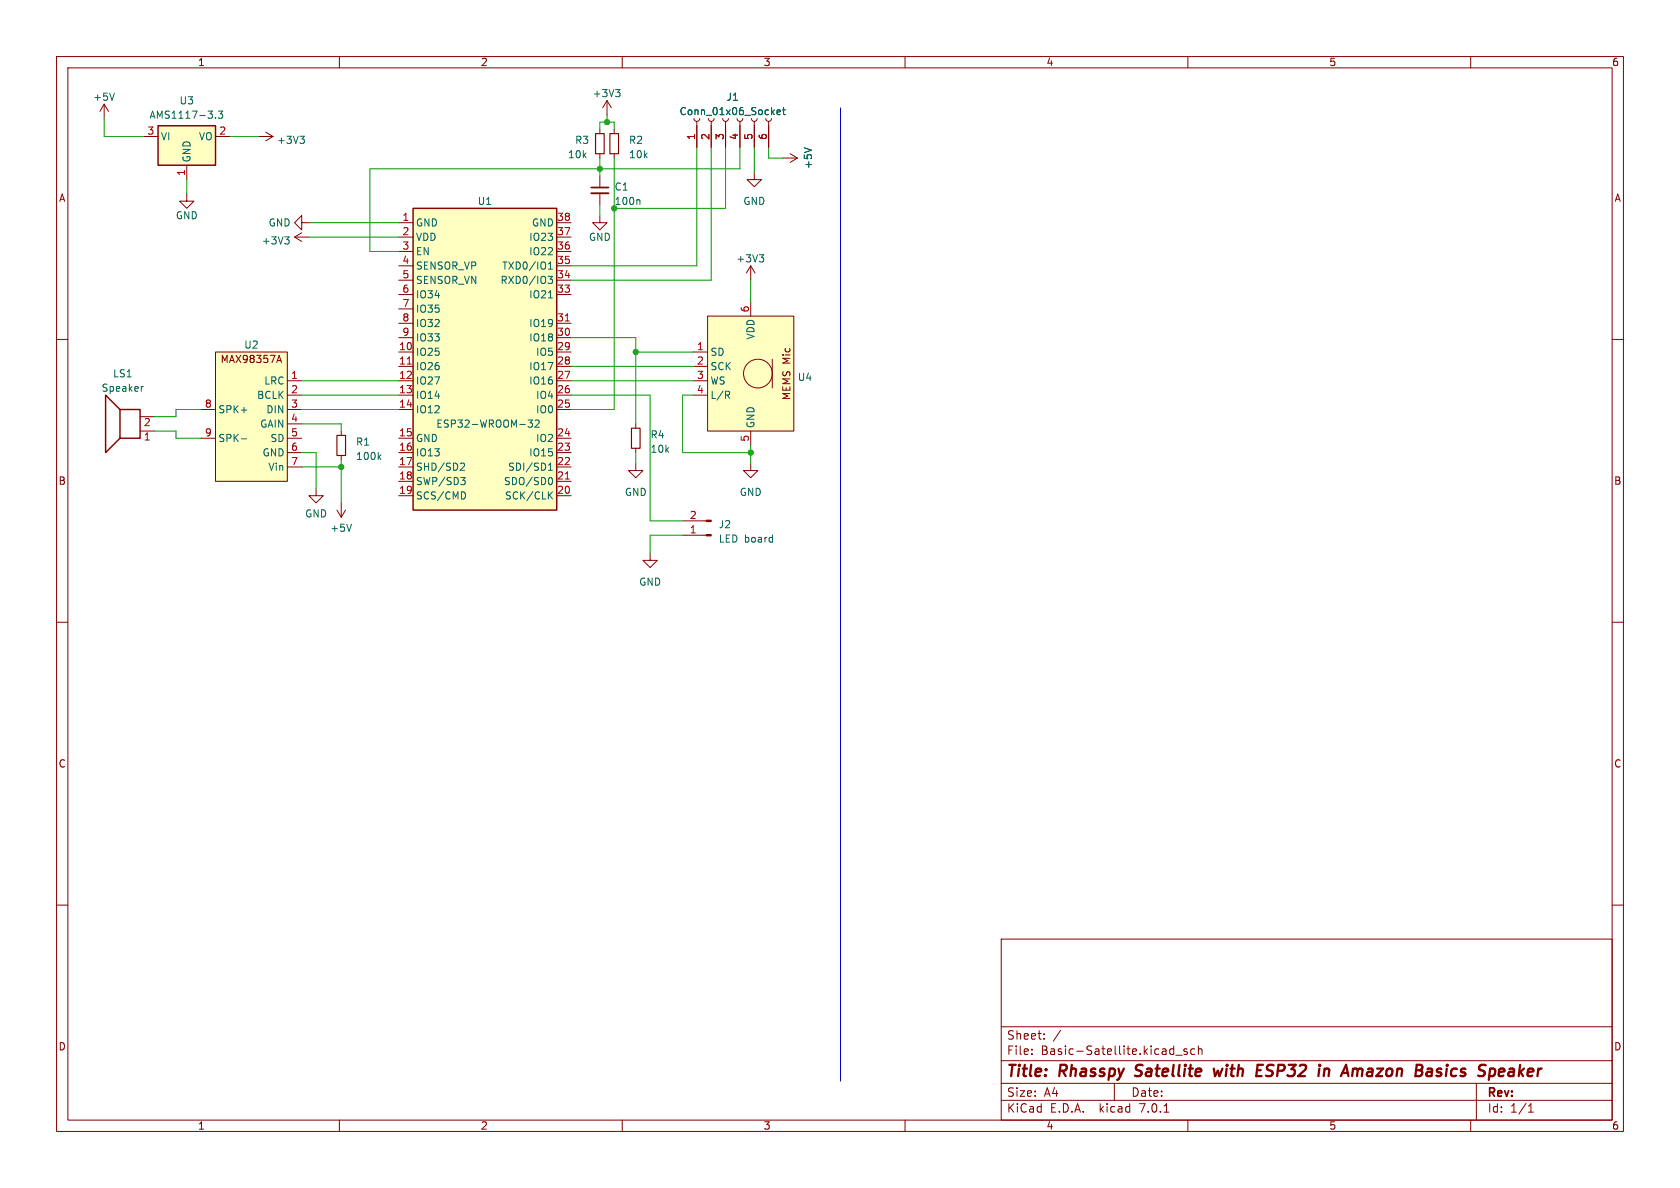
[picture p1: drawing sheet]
<svg xmlns="http://www.w3.org/2000/svg" width="297mm" height="210mm" viewBox="0 0 297 210" stroke-linecap="round" stroke-linejoin="round" font-family="sans-serif">
<g fill="none" stroke="#840000" stroke-width=".18">
<path d="M10 10h277v190h-277zM12 12h273v186h-273zM18.4 18.4l-.7 1.3M18.4 18.4v2.6M18.4 18.4l.8 1.3M60 10v2M107.3 17.8l-.7 1.3M107.3 17.8v2.5M107.3 17.8l.8 1.3M110 10v2M160 10v2M210 10v2"/>
<path d="M260 10v2M25.4 24.1h2.5M33 34.3v1.3h1.3l-1.3 1.2-1.3-1.2h1.3M33 29.2v2.6M38.1 24.1h2.5M45.7 24.1h2.6M47 23.4l1.3 .7M48.3 24.1l-1.3 .8M53.3 39.4v-1.3l-1.2 1.3 1.2 1.2v-1.2h1.3M70.5 39.4h2.5M98.4 39.4h2.6M106 38.1v1.3h1.3l-1.3 1.2-1.2-1.2h1.2"/>
<path d="M106 22.9v.7M106 27.2v.7M106 31.1v2M106 34.2v2M108.6 22.9v.7M108.6 27.2v.7M122.7 21l.1 .3 .4 .2 .3-.2 .2-.3M123.2 21.5v4.5M125.2 21l.2 .3 .3 .2 .4-.2 .1-.3M125.7 21.5v4.5M127.8 21l.1 .3 .4 .2 .3-.2 .2-.3M128.3 21.5v4.5"/>
<path d="M130.3 21l.1 .3 .4 .2 .4-.2 .1-.3M130.8 21.5v4.5M132.8 21l.2 .3 .3 .2 .4-.2 .2-.3M133.3 30.5v1.3h1.3l-1.3 1.2-1.2-1.2h1.2M133.3 21.5v4.5M135.4 21l.1 .3 .4 .2 .3-.2 .2-.3M135.9 21.5v4.5M138.4 27.9h2.6M139.7 27.2l1.3 .7M141 27.9l-1.3 .8M10 60h2M52.1 41.9l1.2 .8"/>
<path d="M52.1 41.9h2.5M53.3 41.1l-1.2 .8M70.5 41.9h2.5M70.5 44.5h2.5M70.5 59.7h2.5M70.5 57.2h2.5M70.5 52.1h2.5M70.5 49.5h2.5M70.5 47h2.5M70.5 54.6h2.5M98.4 41.9h2.6M98.4 44.5h2.6"/>
<path d="M98.4 59.7h2.6M98.4 57.2h2.6M98.4 52.1h2.6M98.4 49.5h2.6M98.4 47h2.6M125.1 55.9h15.2v20.3h-15.2zM132.7 47l-.7 1.3M132.7 47v2.5M132.7 53.3v2.6M132.7 47l.8 1.3M285 60h2M24.8 76.2h2.5"/>
<path d="M24.8 73.7h2.5M35.6 72.4h2.5M35.6 77.5h2.5M38.1 62.2h12.7v22.9h-12.7zM49 63.7h.7M49.3 62.8l.5 1.3M50.8 67.3h2.5M50.8 69.9h2.5M50.8 72.4h2.5M50.8 74.9h2.5M50.8 77.5h2.5M60.3 76.2v.8"/>
<path d="M70.5 67.3h2.5M70.5 69.9h2.5M70.5 72.4h2.5M70.5 77.5h2.5M70.5 62.2h2.5M70.5 64.8h2.5M98.4 67.3h2.6M98.4 69.9h2.6M98.4 72.4h2.6M98.4 77.5h2.6M98.4 62.2h2.6M98.4 64.8h2.6"/>
<path d="M112.4 74.9v.8M112.4 79.2v.8M122.6 67.3h2.5M122.6 69.9h2.5M122.6 62.2h2.5M122.6 64.8h2.5M132.7 76.2v2.5M136.5 63.5v5.1M50.8 80h2.5M50.8 82.6h2.5M55.9 86.4v1.2h1.2l-1.2 1.3-1.3-1.3h1.3M59.6 90.2l.7 1.2"/>
<path d="M60.3 80.5v.8M60.3 88.9v2.5M61.1 90.2l-.8 1.2M70.5 80h2.5M70.5 82.6h2.5M70.5 85.1h2.5M70.5 87.6h2.5M98.4 80h2.6M98.4 82.6h2.6M98.4 85.1h2.6M98.4 87.6h2.6M112.4 81.9v1.3h1.3l-1.3 1.3-1.3-1.3h1.3"/>
<path d="M114.9 97.8v1.3h1.3l-1.3 1.2-1.2-1.2h1.2M120.6 92.1h4.3M120.6 94.6h4.3M132.7 81.9v1.3h1.3l-1.3 1.3-1.3-1.3h1.3M10 110h2M285 110h2M10 160h2M285 160h2M177 166h108v32h-108zM60 198v2M110 198v2M160 198v2"/>
<path d="M177 194.5h108M177 191.5h108M177 187.5h108M177 181.5h108M182.4 186.3v.1M182.4 185.5v.1M184.6 183.6v.1M184.6 182.8v.1M197 191.5v3M205.8 196.6h.8M207.9 186.5h1.1M209.9 185.5l-.4-.1-.2 .2 .1 .2 .5 .2v.3h-.6"/>
<path d="M210 198v2M211.2 185.5l-.4-.1-.3 .3v.4l.1 .2h.6M211.9 185.5l.2-.1 .3 .1 .1 .9M211.9 184.9v1.5M260 198v2M261 191.5v6.5M270.2 196.6h.9M270.2 195.5l.4-.4v1.5"/>
<circle cx="134" cy="66" r="2.54"/>
</g>
<g fill="none" stroke="#840000" stroke-width=".4">
<path d="M200.6 190.1l.3 .1M214.6 188.9l.2 1.3 .5-.9 .3 .9M222.1 190.2h.9M222.2 189.2h.7M222.3 188.2h1M234.2 188.9l-.2 1.3M234.9 189a.57 .57 0 0 0-.7 .1M239.2 188.9l-.2 1.3M239.8 188.9l-.6 .2M252.2 190.1l.2 .1 .7-.1M252.4 189l.2-.1 .5 .1v1.2M253.2 189.4l-.9 .2"/>
<path d="M263.6 188.9h.4l.3 .4v.6l-.5 .3M265 189.2v.9"/>
</g>
<path d="M27.9 22.2h10.2v7h-10.2zM73 36.8h25.4v53.4h-25.4zM21.2 72.4h3.6v5.1h-3.6zM21.2 72.4l-2.5-2.5v10.1l2.5-2.5" fill="none" stroke="#840000" stroke-width=".25"/>
<g fill="none" stroke="#006464" stroke-width=".18">
<path d="M20.2 16.5l-.4 1.2M38.6 19.6h.8l-.5 .5 .4 .1v.6l-.2 .1-.5-.1M108.8 15.8h.8l-.4 .5M109.4 16.3l.2 .3v.3l-.2 .2M137.4 19.8l.6-.1-.1-.2-.3-.1-.2 .2v.6h.5M138.3 19.4h.5M138.5 19v1.1l.3 .2M38.1 20.8v.1M53 24.1h.8l-.4 .5M53.6 24.6l.2 .2v.3l-.2 .3M113 35.3l.1 .2v.7M142.2 26.1l1.3 .4"/>
<path d="M50.3 41.9h.8l-.4 .4M50.9 42.3l.2 .3v.3l-.2 .2M96.9 48.8h.8l-.4 .5 .3 .2v.5l-.2 .1h-.5M96.9 46.7l.4-.4v1.3M96.9 52.7h.8M96.9 47.6h.8M134.2 45h.8l-.4 .5M134.8 45.5l.2 .3v.3l-.2 .2M25.3 68.3l-.2 .1M42.7 77.6h.9M93.3 74.2h.8l-.4 .5 .4 .2v.5l-.2 .1h-.5M94.6 74.4l.5-.2 .2 .4-.7 .9h.7"/>
<path d="M128.6 69.8l.4 .6M128.9 69.2l.1 .2-.1 .4M62.1 92.7l-.4 1.2M67 80.7l.4 .5M67.4 80.4l-.5 .5M81.5 84.4h.7l-.4 .5M81.6 81.9h.4l.1 .3-.8 .9h.8M82 84.9l.2 .2v.3l-.2 .3M82.2 87.1l.1 .4-.1 .5M96.9 83.1h.8M96.9 82.2l.4-.3v1.2M97.1 87.5l.6 .7"/>
<path d="M97.3 84.4a.68 .68 0 0 1 .4 .6 .68 .68 0 0 1-.4 .7M97.7 86.9l-.8 .8"/>
</g>
<g fill="#ffffc2" stroke="#ffffc2" stroke-width=".18">
<path d="M38.1 62.2h12.7v22.9h-12.7z"/>
<path d="M27.9 22.2h10.2v7h-10.2z"/>
<path d="M125.1 55.9h15.2v20.3h-15.2z"/>
<path d="M73 36.8h25.4v53.4h-25.4z"/>
</g>
<path d="M105.3 23.6h1.5v3.6h-1.5zM107.8 23.6h1.5v3.6h-1.5zM59.6 77h1.5v3.5h-1.5zM111.6 75.7h1.6v3.5h-1.6z" fill="none" stroke="#840000" stroke-width=".2"/>
<path d="M104.5 34.2h3.1" fill="none" stroke="#840000" stroke-width=".33"/>
<path d="M104.5 33.1h3.1" fill="none" stroke="#840000" stroke-width=".3"/>
<g fill="#840000" stroke="#840000" stroke-width=".18">
<path d="M124.9 91.9h.8v.3h-.8z"/>
<path d="M124.9 94.5h.8v.2h-.8z"/>
</g>
<path d="M99.9 56.7h.8M72 64.4h.7M99.9 84.7h.8" fill="none" stroke="#a90000" stroke-width=".18"/>
<path d="M148.6 19.1v172" fill="none" stroke="#0000c2" stroke-width=".18"/>
<g fill="none" stroke="#009600" stroke-width=".18">
<path d="M18.4 21v3.1h7M33 31.8v2.5M40.6 24.1h5.1M54.6 39.4h15.9M106 22.9v-1.3h2.6v1.3M106 27.9v3.2M106 36.2v1.9M107.3 20.3v1.3M108.6 27.9v44.5h-7.6M123.2 26v21h-22.2M125.7 26v23.5h-24.7M128.3 26v10.8h-19.7"/>
<path d="M130.8 26v3.8h-65.4v14.7h5.1M133.3 26v4.5M135.9 26v1.9h2.5M54.6 41.9h15.9M101 59.7h11.4v15.2M132.7 49.5v3.8M27.3 76.2h3.8v1.3h4.5M35.6 72.4h-4.5v1.3h-3.8M53.3 74.9h7v1.3M53.3 67.3h17.2M53.3 69.9h17.2M53.3 72.4h17.2"/>
<path d="M101 64.8h21.6M101 67.3h21.6M101 69.9h13.9v22.2h5.7M112.4 62.2h10.2M122.6 69.9h-2v10.1h12.1M132.7 78.7v3.2M53.3 82.6h7M53.3 80h2.6v6.4M60.3 81.3v7.6M112.4 80v1.9M120.6 94.6h-5.7v3.2"/>
</g>
<g fill="#009600" stroke="#009600" stroke-width=".18">
<circle cx="112.4" cy="62.2" r=".46"/>
<circle cx="132.7" cy="80" r=".46"/>
<circle cx="60.3" cy="82.6" r=".46"/>
<circle cx="108.6" cy="36.8" r=".46"/>
<circle cx="106" cy="29.8" r=".46"/>
<circle cx="107.3" cy="21.6" r=".46"/>
</g>
<g font-size="2.8" fill="#840000">
<text x="178" y="190.8">Title:</text>
<text x="187.4" y="190.8">Rhasspy</text>
<text x="201.5" y="190.8">Satellite</text>
<text x="215.9" y="190.8">with</text>
<text x="224" y="190.8">ESP32</text>
<text x="235.6" y="190.8">in</text>
<text x="240.5" y="190.8">Amazon</text>
<text x="254" y="190.8">Basics</text>
<text x="265.7" y="190.8">Speaker</text>
</g>
<g font-size="2.1" fill="#840000">
<text x="178" y="183.9">Sheet:</text>
<text x="186.2" y="183.9">/</text>
<text x="178" y="186.6">File:</text>
<text x="184" y="186.6">Basic-Satellite.kicad_sch</text>
<text x="178" y="196.8">KiCad</text>
<text x="178" y="194">Size:</text>
<text x="184.6" y="194">A4</text>
<text x="185.7" y="196.8">E.D.A.</text>
<text x="194.4" y="196.8">kicad</text>
<text x="200" y="194">Date:</text>
<text x="201.5" y="196.8">7.0.1</text>
<text x="263" y="194.2">Rev:</text>
<text x="263" y="196.8">Id:</text>
<text x="267" y="196.8">1/1</text>
</g>
<g font-size="1.8" fill="#840000">
<text x="35" y="11.8">1</text>
<text x="85" y="11.8">2</text>
<text x="135" y="11.8">3</text>
<text x="185" y="11.8">4</text>
<text x="235" y="11.8">5</text>
<text x="285" y="11.8">6</text>
<text x="10.4" y="35.8">A</text>
<text x="285.4" y="35.8">A</text>
<text x="38.9" y="64.3">MAX98357A</text>
<text x="139.9" y="70.8" transform="rotate(-90 139.9 70.8)">MEMS Mic</text>
<text x="10.3" y="85.8">B</text>
<text x="285.3" y="85.8">B</text>
<text x="10.3" y="135.8">C</text>
<text x="285.3" y="135.8">C</text>
<text x="10.3" y="185.8">D</text>
<text x="285.3" y="185.8">D</text>
<text x="35" y="199.8">1</text>
<text x="85" y="199.8">2</text>
<text x="135" y="199.8">3</text>
<text x="185" y="199.8">4</text>
<text x="235" y="199.8">5</text>
<text x="285" y="199.8">6</text>
</g>
<g font-size="1.8" fill="#006464">
<text x="16.4" y="18">+5V</text>
<text x="104.7" y="17.3">+3V3</text>
<text x="128.4" y="18">J1</text>
<text x="26.4" y="21.1">AMS1117-3.3</text>
<text x="31.7" y="18.6">U3</text>
<text x="120.1" y="20.5">Conn_01x06_Socket</text>
<text x="28.4" y="25">VI</text>
<text x="33.8" y="28.7" transform="rotate(-90 33.8 28.7)">GND</text>
<text x="35" y="25">VO</text>
<text x="48.9" y="25.6">+3V3</text>
<text x="100.3" y="28.1">10k</text>
<text x="101.6" y="25.6">R3</text>
<text x="111.1" y="25.6">R2</text>
<text x="111.1" y="28.1">10k</text>
<text x="143.7" y="29.9" transform="rotate(-90 143.7 29.9)">+5V</text>
<text x="108.6" y="33.9">C1</text>
<text x="31" y="38.9">GND</text>
<text x="47.4" y="40.2">GND</text>
<text x="73.5" y="40.2">GND</text>
<text x="84.4" y="36.4">U1</text>
<text x="93.9" y="40.2">GND</text>
<text x="108.6" y="36.4">100n</text>
<text x="131.4" y="36.4">GND</text>
<text x="46.2" y="43.4">+3V3</text>
<text x="73.5" y="42.7">VDD</text>
<text x="73.5" y="45.3">EN</text>
<text x="73.5" y="47.8">SENSOR_VP</text>
<text x="88.7" y="47.8">TXD0/IO1</text>
<text x="93.4" y="45.3">IO22</text>
<text x="93.4" y="42.7">IO23</text>
<text x="104" y="42.7">GND</text>
<text x="130.1" y="46.5">+3V3</text>
<text x="73.5" y="50.4">SENSOR_VN</text>
<text x="73.5" y="52.9">IO34</text>
<text x="88.4" y="50.4">RXD0/IO3</text>
<text x="93.4" y="52.9">IO21</text>
<text x="73.5" y="55.4">IO35</text>
<text x="73.5" y="58">IO32</text>
<text x="93.4" y="58">IO19</text>
<text x="43.1" y="61.8">U2</text>
<text x="73.5" y="63.1">IO25</text>
<text x="73.5" y="65.6">IO26</text>
<text x="73.5" y="60.5">IO33</text>
<text x="93.4" y="65.6">IO17</text>
<text x="93.4" y="60.5">IO18</text>
<text x="94.6" y="63.1">IO5</text>
<text x="125.6" y="63.1">SD</text>
<text x="125.6" y="65.6">SCK</text>
<text x="133.5" y="60.1" transform="rotate(-90 133.5 60.1)">VDD</text>
<text x="17.9" y="69.4">Speaker</text>
<text x="19.9" y="66.9">LS1</text>
<text x="45.3" y="70.7">BCLK</text>
<text x="46.6" y="68.1">LRC</text>
<text x="73.5" y="68.1">IO27</text>
<text x="73.5" y="70.7">IO14</text>
<text x="93.4" y="68.1">IO16</text>
<text x="94.6" y="70.7">IO4</text>
<text x="125.6" y="68.1">WS</text>
<text x="125.6" y="70.7">L/R</text>
<text x="141" y="67.5">U4</text>
<text x="38.6" y="73.2">SPK+</text>
<text x="45.9" y="75.8">GAIN</text>
<text x="47" y="73.2">DIN</text>
<text x="73.5" y="73.2">IO12</text>
<text x="77.1" y="75.8">ESP32-WROOM-32</text>
<text x="94.6" y="73.2">IO0</text>
<text x="114.9" y="77.7">R4</text>
<text x="133.5" y="75.7" transform="rotate(-90 133.5 75.7)">GND</text>
<text x="38.6" y="78.3">SPK-</text>
<text x="46.3" y="80.8">GND</text>
<text x="47.3" y="83.4">Vin</text>
<text x="47.7" y="78.3">SD</text>
<text x="62.9" y="78.9">R1</text>
<text x="62.9" y="81.5">100k</text>
<text x="73.5" y="78.3">GND</text>
<text x="73.5" y="80.8">IO13</text>
<text x="73.5" y="83.4">SHD/SD2</text>
<text x="89.7" y="83.4">SDI/SD1</text>
<text x="93.4" y="80.8">IO15</text>
<text x="94.6" y="78.3">IO2</text>
<text x="114.9" y="80.2">10k</text>
<text x="73.5" y="85.9">SWP/SD3</text>
<text x="73.5" y="88.5">SCS/CMD</text>
<text x="89" y="85.9">SDO/SD0</text>
<text x="89.1" y="88.5">SCK/CLK</text>
<text x="110.4" y="87.8">GND</text>
<text x="130.7" y="87.8">GND</text>
<text x="53.9" y="91.6">GND</text>
<text x="58.3" y="94.2">+5V</text>
<text x="127" y="93.5">J2</text>
<text x="127" y="96.1">LED board</text>
<text x="112.9" y="103.7">GND</text>
</g>
<g font-size="1.8" fill="#a90000">
<text x="26" y="23.9">3</text>
<text x="38.7" y="23.9">2</text>
<text x="122.9" y="24.8" transform="rotate(-90 122.9 24.8)">1</text>
<text x="125.5" y="24.8" transform="rotate(-90 125.5 24.8)">2</text>
<text x="128" y="24.8" transform="rotate(-90 128 24.8)">3</text>
<text x="130.6" y="24.8" transform="rotate(-90 130.6 24.8)">4</text>
<text x="133.1" y="24.8" transform="rotate(-90 133.1 24.8)">5</text>
<text x="135.6" y="24.8" transform="rotate(-90 135.6 24.8)">6</text>
<text x="32.8" y="31.1" transform="rotate(-90 32.8 31.1)">1</text>
<text x="71.1" y="39.1">1</text>
<text x="71.1" y="41.7">2</text>
<text x="98.4" y="41.7">37</text>
<text x="98.4" y="39.1">38</text>
<text x="71.1" y="44.2">3</text>
<text x="71.1" y="46.7">4</text>
<text x="98.4" y="46.7">35</text>
<text x="98.4" y="44.2">36</text>
<text x="71.1" y="49.3">5</text>
<text x="71.1" y="51.8">6</text>
<text x="98.4" y="51.8">33</text>
<text x="98.4" y="49.3">34</text>
<text x="71.1" y="54.4">7</text>
<text x="71.1" y="56.9">8</text>
<text x="71.1" y="59.4">9</text>
<text x="98.4" y="59.4">30</text>
<text x="98.4" y="56.9">31</text>
<text x="132.5" y="55.3" transform="rotate(-90 132.5 55.3)">6</text>
<text x="70.5" y="62">10</text>
<text x="70.5" y="64.5">11</text>
<text x="98.4" y="64.5">28</text>
<text x="98.4" y="62">29</text>
<text x="123.2" y="62">1</text>
<text x="123.2" y="64.5">2</text>
<text x="51.4" y="67.1">1</text>
<text x="51.4" y="69.6">2</text>
<text x="70.5" y="67.1">12</text>
<text x="70.5" y="69.6">13</text>
<text x="98.4" y="69.6">26</text>
<text x="98.4" y="67.1">27</text>
<text x="123.2" y="67.1">3</text>
<text x="123.2" y="69.6">4</text>
<text x="25.4" y="75.6">2</text>
<text x="36.2" y="72.1">8</text>
<text x="36.2" y="77.2">9</text>
<text x="51.4" y="72.1">3</text>
<text x="51.4" y="74.7">4</text>
<text x="51.4" y="77.2">5</text>
<text x="70.5" y="72.1">14</text>
<text x="70.5" y="77.2">15</text>
<text x="98.4" y="77.2">24</text>
<text x="98.4" y="72.1">25</text>
<text x="25.4" y="78.1">1</text>
<text x="51.4" y="79.8">6</text>
<text x="51.4" y="82.3">7</text>
<text x="70.5" y="79.8">16</text>
<text x="70.5" y="82.3">17</text>
<text x="98.4" y="82.3">22</text>
<text x="98.4" y="79.8">23</text>
<text x="132.5" y="78.1" transform="rotate(-90 132.5 78.1)">5</text>
<text x="70.5" y="84.8">18</text>
<text x="70.5" y="87.4">19</text>
<text x="98.4" y="87.4">20</text>
<text x="98.4" y="84.8">21</text>
<text x="121.9" y="94.4">1</text>
<text x="121.9" y="91.8">2</text>
</g>
</svg>
